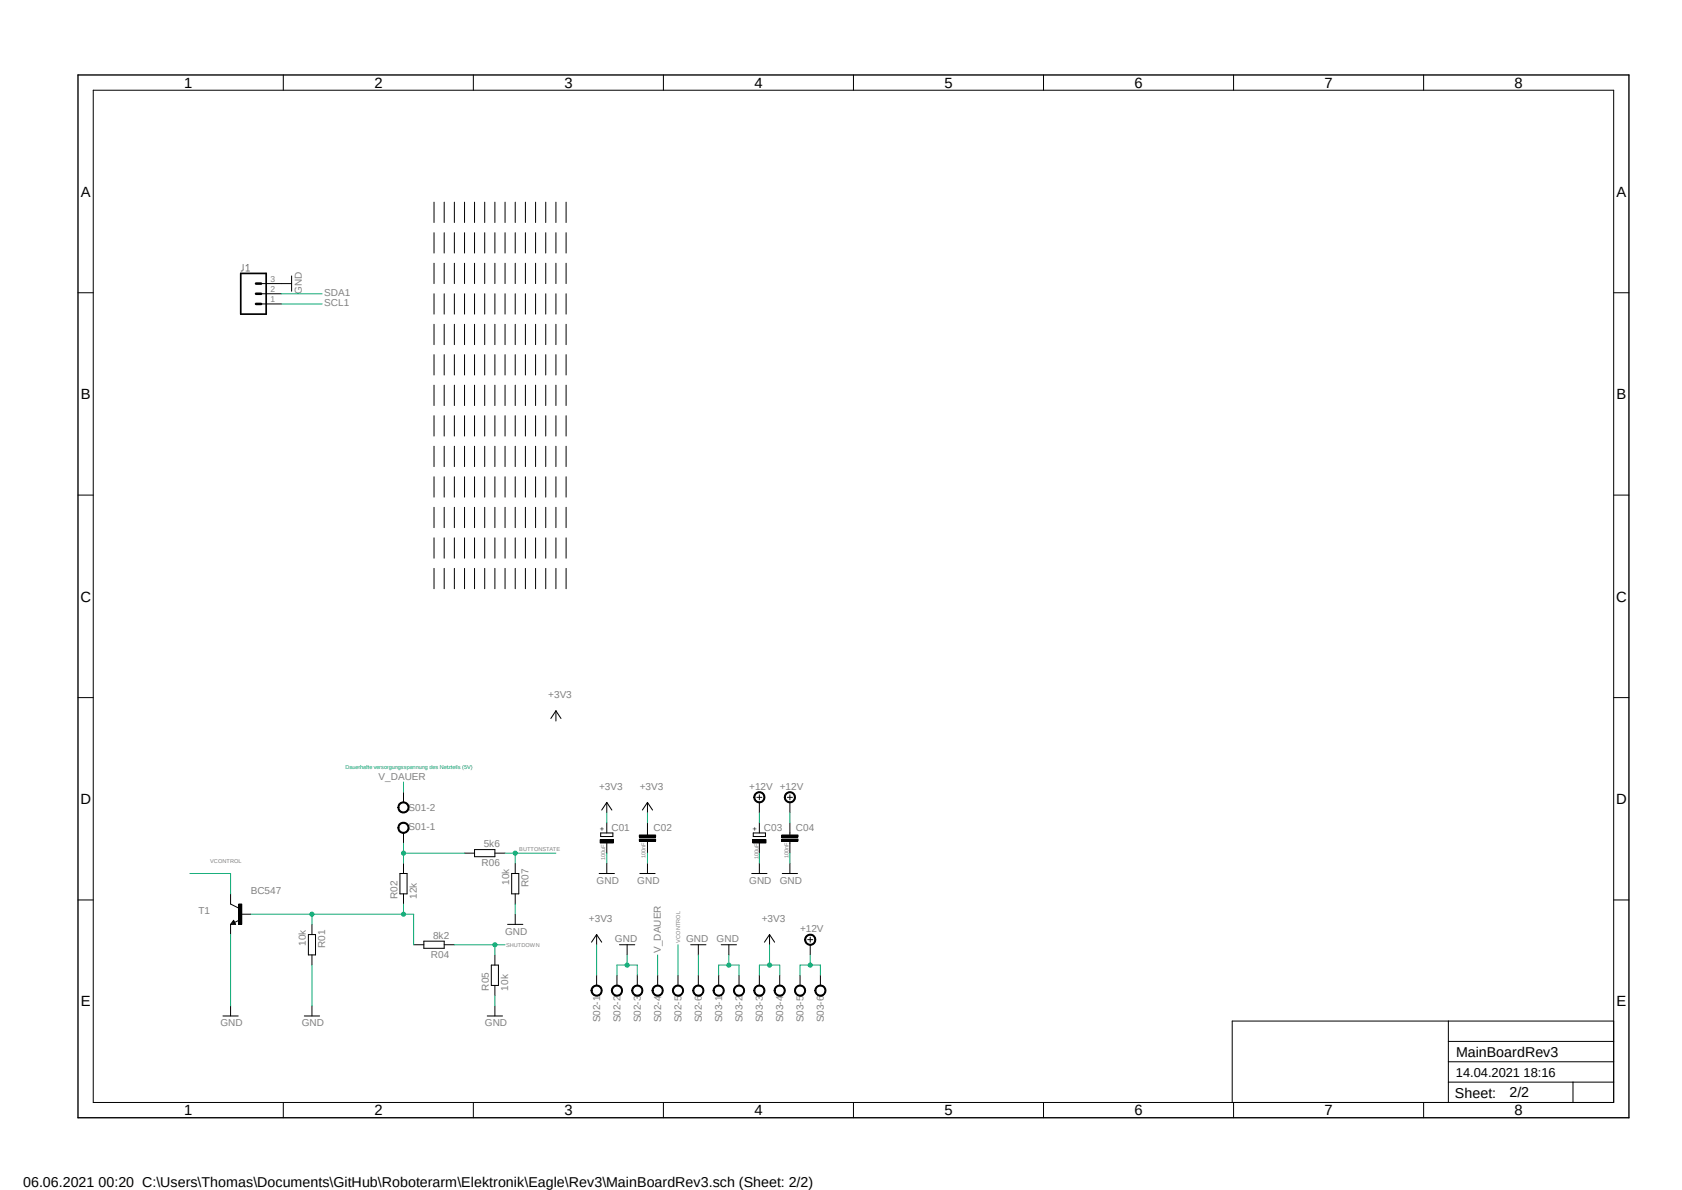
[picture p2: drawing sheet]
<svg xmlns="http://www.w3.org/2000/svg" width="420mm" height="297mm" viewBox="0 0 420 297" stroke-linecap="round" stroke-linejoin="round" font-family="sans-serif">
<path d="M19 18.4l388.1 261.1M407.1 18.4l-388.1 261.1" fill="none" stroke="#fff" stroke-width=".25"/>
<path d="M60.7 66v1.5l-.5 .1M61.4 67.6h.9M61.4 66.4l.5-.4v1.6" fill="none" stroke="#808080" stroke-width=".25"/>
<g fill="none" stroke="#000" stroke-width=".25">
<path d="M70.7 18.7v3.8M118.2 18.7v3.8M165.7 18.7v3.8M213.1 18.7v3.8M260.6 18.7v3.8M308 18.7v3.8M355.5 18.7v3.8M23.3 22.5h379.6v252.7h-379.6zM108.4 50.5v5M108.4 58.1v5.1M110.9 50.5v5M110.9 58.1v5.1"/>
<path d="M113.5 50.5v5M113.5 58.1v5.1M116 50.5v5M116 58.1v5.1M118.5 50.5v5M118.5 58.1v5.1M121 50.5v5M121 58.1v5.1M123.6 50.5v5M123.6 58.1v5.1M126.1 50.5v5M126.1 58.1v5.1"/>
<path d="M128.7 50.5v5M128.7 58.1v5.1M131.2 50.5v5M131.2 58.1v5.1M133.7 50.5v5M133.7 58.1v5.1M136.3 50.5v5M136.3 58.1v5.1M138.8 50.5v5M138.8 58.1v5.1M141.4 50.5v5M141.4 58.1v5.1"/>
<path d="M19.5 73.1h3.8M65.2 75.9h5.1M65.2 73.3h5.1M65.2 70.8h7.6M72.8 68.9v3.8M108.4 65.7v5.1M108.4 73.3v5.1M110.9 65.7v5.1M110.9 73.3v5.1M113.5 65.7v5.1M113.5 73.3v5.1M116 65.7v5.1"/>
<path d="M116 73.3v5.1M118.5 65.7v5.1M118.5 73.3v5.1M121 65.7v5.1M121 73.3v5.1M123.6 65.7v5.1M123.6 73.3v5.1M126.1 65.7v5.1M126.1 73.3v5.1M128.7 65.7v5.1M128.7 73.3v5.1M131.2 65.7v5.1"/>
<path d="M131.2 73.3v5.1M133.7 65.7v5.1M133.7 73.3v5.1M136.3 65.7v5.1M136.3 73.3v5.1M138.8 65.7v5.1M138.8 73.3v5.1M141.4 65.7v5.1M141.4 73.3v5.1M402.9 73.1h3.8M108.4 80.9v5.1M108.4 88.5v5.1"/>
<path d="M108.4 96.1v5.1M110.9 80.9v5.1M110.9 88.5v5.1M110.9 96.1v5.1M113.5 80.9v5.1M113.5 88.5v5.1M113.5 96.1v5.1M116 80.9v5.1M116 88.5v5.1M116 96.1v5.1M118.5 80.9v5.1M118.5 88.5v5.1"/>
<path d="M118.5 96.1v5.1M121 80.9v5.1M121 88.5v5.1M121 96.1v5.1M123.6 80.9v5.1M123.6 88.5v5.1M123.6 96.1v5.1M126.1 80.9v5.1M126.1 88.5v5.1M126.1 96.1v5.1M128.7 80.9v5.1M128.7 88.5v5.1"/>
<path d="M128.7 96.1v5.1M131.2 80.9v5.1M131.2 88.5v5.1M131.2 96.1v5.1M133.7 80.9v5.1M133.7 88.5v5.1M133.7 96.1v5.1M136.3 80.9v5.1M136.3 88.5v5.1M136.3 96.1v5.1M138.8 80.9v5.1M138.8 88.5v5.1"/>
<path d="M138.8 96.1v5.1M141.4 80.9v5.1M141.4 88.5v5.1M141.4 96.1v5.1M108.4 103.8v5M108.4 111.4v5.1M108.4 119v5.1M110.9 103.8v5M110.9 111.4v5.1M110.9 119v5.1M113.5 103.8v5M113.5 111.4v5.1"/>
<path d="M113.5 119v5.1M116 103.8v5M116 111.4v5.1M116 119v5.1M118.5 103.8v5M118.5 111.4v5.1M118.5 119v5.1M121 103.8v5M121 111.4v5.1M121 119v5.1M123.6 103.8v5M123.6 111.4v5.1"/>
<path d="M123.6 119v5.1M126.1 103.8v5M126.1 111.4v5.1M126.1 119v5.1M128.7 103.8v5M128.7 111.4v5.1M128.7 119v5.1M131.2 103.8v5M131.2 111.4v5.1M131.2 119v5.1M133.7 103.8v5M133.7 111.4v5.1"/>
<path d="M133.7 119v5.1M136.3 103.8v5M136.3 111.4v5.1M136.3 119v5.1M138.8 103.8v5M138.8 111.4v5.1M138.8 119v5.1M141.4 103.8v5M141.4 111.4v5.1M141.4 119v5.1M19.5 123.6h3.8M108.4 126.6v5.1"/>
<path d="M108.4 134.2v5.1M110.9 126.6v5.1M110.9 134.2v5.1M113.5 126.6v5.1M113.5 134.2v5.1M116 126.6v5.1M116 134.2v5.1M118.5 126.6v5.1M118.5 134.2v5.1M121 126.6v5.1M121 134.2v5.1M123.6 126.6v5.1"/>
<path d="M123.6 134.2v5.1M126.1 126.6v5.1M126.1 134.2v5.1M128.7 126.6v5.1M128.7 134.2v5.1M131.2 126.6v5.1M131.2 134.2v5.1M133.7 126.6v5.1M133.7 134.2v5.1M136.3 126.6v5.1M136.3 134.2v5.1M138.8 126.6v5.1"/>
<path d="M138.8 134.2v5.1M141.4 126.6v5.1M141.4 134.2v5.1M402.9 123.6h3.8M108.4 141.9v5M110.9 141.9v5M113.5 141.9v5M116 141.9v5M118.5 141.9v5M121 141.9v5M123.6 141.9v5M126.1 141.9v5"/>
<path d="M128.7 141.9v5M131.2 141.9v5M133.7 141.9v5M136.3 141.9v5M138.8 141.9v5M141.4 141.9v5M19.5 174.1h3.8M138.8 177.4l1.3 1.9M138.8 177.4l-1.3 1.9M138.8 177.4v2.6M402.9 174.1h3.8M100.8 197.7v2.6"/>
<path d="M188.6 198.1a1.4 1.4 0 0 1 2.2 .1 1.4 1.4 0 0 1-.8 2.1 1.4 1.4 0 0 1-1.8-1.3h.3a1.13 1.13 0 0 1 1.5-1.1 1.13 1.13 0 0 1 .4 1.8 1.13 1.13 0 0 1-1.8-.3l-.1-.4h-.3zM189 199h1.2M189.6 198.4v1.2M196.2 198.1a1.4 1.4 0 0 1 2.2 .1 1.4 1.4 0 0 1-.8 2.1 1.4 1.4 0 0 1-1.8-1.3h.3a1.13 1.13 0 0 1 1.5-1.1 1.13 1.13 0 0 1 .4 1.8 1.13 1.13 0 0 1-1.8-.3l-.1-.4h-.3zM196.6 199h1.3M197.2 198.4v1.2M99.7 205.7a1.41 1.41 0 0 1 2.2 0 1.41 1.41 0 0 1-.7 2.2 1.41 1.41 0 0 1-1.8-1.3h.2a1.16 1.16 0 0 1 1.7-.9 1.16 1.16 0 0 1 .2 1.9 1.16 1.16 0 0 1-1.8-.6l-.1-.4h-.2zM99.7 200.6a1.41 1.41 0 0 1 2.2 .1 1.41 1.41 0 0 1-.7 2.1 1.41 1.41 0 0 1-1.8-1.3h.2a1.16 1.16 0 0 1 1.7-.9 1.16 1.16 0 0 1 .2 1.9 1.16 1.16 0 0 1-1.8-.6l-.1-.4h-.2zM99.9 218h1.7v5.1h-1.7zM100.8 207.9v2.5M100.8 215.5v2.5M116 212.9h2.5"/>
<path d="M118.5 212h5.1v1.8h-5.1zM123.6 212.9h2.5M127.8 218h1.7v5.1h-1.7zM128.7 215.5v2.5M149.6 218h3.8M149.9 209.5h3.3v.9h-3.3zM150 207.9h3v.9h-3zM151.5 200.3v2.5M151.5 205.4v2.5M151.5 210.4v2.5M151.5 215.5v2.5M151.5 200.3l1.3 1.9"/>
<path d="M151.5 200.3l-1.3 1.9M159.6 209.4h4.1v.5h-4.1zM159.6 208.4h4.1v.5h-4.1zM159.8 218h3.8M161.7 200.3v2.5M161.7 205.4v3M161.7 209.9v3M161.7 215.5v2.5M161.7 200.3l1.2 1.9M161.7 200.3l-1.3 1.9M187.7 218h3.8M188 209.5h3.3v.9h-3.3z"/>
<path d="M188.1 207.9h3v.9h-3zM189.6 200.3v2.5M189.6 205.4v2.5M189.6 210.4v2.5M189.6 215.5v2.5M195.2 209.4h4.1v.5h-4.1zM195.2 208.4h4.1v.5h-4.1zM195.3 218h3.8M197.2 200.3v2.5M197.2 205.4v3M197.2 209.9v3M197.2 215.5v2.5"/>
<path d="M19.5 224.6h3.8M57.6 223.1v2.5l2 1.1M57.6 230.7v2.6M58.3 229.7l.5 1h-1.2zM58.3 230.2l-.1 .3h.4l-.3-.5-.5 .6h.8M59.6 225.6h.8v5.1h-.8zM59.8 229.6l-1.3 .7M60.1 228.2h2.6M77 233.3h1.8v5h-1.8zM77.9 230.7v2.6M77.9 238.3v2.6M100.8 223.1v2.5"/>
<path d="M103.3 235.8h2.5M105.8 234.9h5.1v1.8h-5.1zM110.9 235.8h2.6M123.6 238.3v2.6M126.7 230.7h3.9M128.7 223.1v2.5M128.7 228.2v2.5M149 233.3v2.5M149 233.3l1.2 1.9M149 233.3l-1.3 1.9M154.7 235.8h3.8M156.6 235.8v2.5"/>
<path d="M172.5 235.8h3.8M174.4 235.8v2.5M180.1 235.8h3.8M182 235.8v2.5M192.2 233.3l1.2 1.9M192.2 233.3l-1.3 1.9M192.2 233.3v2.5M201.3 233.6a1.4 1.4 0 0 1 2.2 .2 1.4 1.4 0 0 1-.8 2.1 1.4 1.4 0 0 1-1.8-1.4h.3a1.13 1.13 0 0 1 1.5-1 1.13 1.13 0 0 1 .4 1.8 1.13 1.13 0 0 1-1.8-.3l-.1-.5h-.3zM201.7 234.5h1.2M202.3 233.9v1.3M202.3 235.8v2.5M402.9 224.6h3.8"/>
<path d="M55.7 253.6h3.8M57.6 251v2.6M76 253.6h3.8M77.9 251v2.6M121.7 253.6h3.8M122.7 240.9h1.8v5.1h-1.8zM123.6 246v2.5M123.6 251v2.6M147.9 246.3a1.39 1.39 0 0 1 2.2 .2 1.39 1.39 0 0 1-.8 2.1 1.39 1.39 0 0 1-1.7-1.4h.2a1.15 1.15 0 0 1 1.6-1.1 1.15 1.15 0 0 1 .4 1.9 1.15 1.15 0 0 1-1.9-.4l-.1-.4h-.2zM149 243.4v2.6M153 246.3a1.39 1.39 0 0 1 2.2 .2 1.39 1.39 0 0 1-.8 2.1 1.39 1.39 0 0 1-1.7-1.4h.2a1.15 1.15 0 0 1 1.6-1.1 1.15 1.15 0 0 1 .4 1.9 1.15 1.15 0 0 1-1.9-.4l-.1-.4h-.2zM154.1 243.4v2.6"/>
<path d="M158.1 246.3a1.39 1.39 0 0 1 2.2 .2 1.39 1.39 0 0 1-.8 2.1 1.39 1.39 0 0 1-1.8-1.4h.3a1.15 1.15 0 0 1 1.5-1.1 1.15 1.15 0 0 1 .5 1.9 1.15 1.15 0 0 1-1.9-.4l-.1-.4h-.3zM159.1 243.4v2.6M163.2 246.3a1.39 1.39 0 0 1 2.2 .2 1.39 1.39 0 0 1-.8 2.1 1.39 1.39 0 0 1-1.8-1.4h.3a1.15 1.15 0 0 1 1.5-1.1 1.15 1.15 0 0 1 .4 1.9 1.15 1.15 0 0 1-1.8-.4l-.1-.4h-.3zM164.2 243.4v2.6M168.2 246.3a1.39 1.39 0 0 1 2.3 .2 1.39 1.39 0 0 1-.8 2.1 1.39 1.39 0 0 1-1.8-1.4h.2a1.15 1.15 0 0 1 1.6-1.1 1.15 1.15 0 0 1 .4 1.9 1.15 1.15 0 0 1-1.9-.4l-.1-.4h-.2zM169.3 243.4v2.6M173.3 246.3a1.39 1.39 0 0 1 2.2 .2 1.39 1.39 0 0 1-.8 2.1 1.39 1.39 0 0 1-1.7-1.4h.2a1.15 1.15 0 0 1 1.6-1.1 1.15 1.15 0 0 1 .4 1.9 1.15 1.15 0 0 1-1.9-.4l-.1-.4h-.2zM174.4 243.4v2.6M178.4 246.3a1.39 1.39 0 0 1 2.2 .2 1.39 1.39 0 0 1-.8 2.1 1.39 1.39 0 0 1-1.7-1.4h.2a1.15 1.15 0 0 1 1.6-1.1 1.15 1.15 0 0 1 .4 1.9 1.15 1.15 0 0 1-1.9-.4l-.1-.4h-.2zM179.5 243.4v2.6M183.5 246.3a1.39 1.39 0 0 1 2.2 .2 1.39 1.39 0 0 1-.8 2.1 1.39 1.39 0 0 1-1.8-1.4h.3a1.15 1.15 0 0 1 1.5-1.1 1.15 1.15 0 0 1 .5 1.9 1.15 1.15 0 0 1-1.9-.4l-.1-.4h-.3zM184.5 243.4v2.6"/>
<path d="M188.6 246.3a1.39 1.39 0 0 1 2.2 .2 1.39 1.39 0 0 1-.8 2.1 1.39 1.39 0 0 1-1.8-1.4h.3a1.13 1.13 0 0 1 1.5-1.1 1.13 1.13 0 0 1 .4 1.9 1.13 1.13 0 0 1-1.8-.4l-.1-.4h-.3zM189.6 243.4v2.6M193.6 246.3a1.39 1.39 0 0 1 2.3 .2 1.39 1.39 0 0 1-.8 2.1 1.39 1.39 0 0 1-1.8-1.4h.2a1.13 1.13 0 0 1 1.6-1.1 1.13 1.13 0 0 1 .4 1.9 1.13 1.13 0 0 1-1.9-.4l-.1-.4h-.2zM194.7 243.4v2.6M198.7 246.3a1.39 1.39 0 0 1 2.2 .2 1.39 1.39 0 0 1-.8 2.1 1.39 1.39 0 0 1-1.7-1.4h.2a1.13 1.13 0 0 1 1.6-1.1 1.13 1.13 0 0 1 .4 1.9 1.13 1.13 0 0 1-1.9-.4l-.1-.4h-.2zM199.8 243.4v2.6M203.8 246.3a1.39 1.39 0 0 1 2.2 .2 1.39 1.39 0 0 1-.8 2.1 1.39 1.39 0 0 1-1.7-1.4h.2a1.13 1.13 0 0 1 1.5-1.1 1.13 1.13 0 0 1 .4 1.9 1.13 1.13 0 0 1-1.8-.4l-.1-.4h-.2zM204.9 243.4v2.6M361.7 254.8v20.4M361.7 259.9h41.2M402.9 254.8h-95.2v20.4M70.7 275.2v3.8"/>
<path d="M118.2 275.2v3.8M165.7 275.2v3.8M213.1 275.2v3.8M260.6 275.2v3.8M308 275.2v3.8M355.5 275.2v3.8M361.7 270.1h41.2M361.7 265h41.2M392.8 270.1v5.1"/>
</g>
<g fill="#000">
<path d="M188.6 198.1a1.4 1.4 0 0 1 2.2 .1 1.4 1.4 0 0 1-.8 2.1 1.4 1.4 0 0 1-1.8-1.3h.3a1.13 1.13 0 0 1 1.5-1.1 1.13 1.13 0 0 1 .4 1.8 1.13 1.13 0 0 1-1.8-.3l-.1-.4h-.3z" fill-rule="evenodd"/>
<path d="M196.2 198.1a1.4 1.4 0 0 1 2.2 .1 1.4 1.4 0 0 1-.8 2.1 1.4 1.4 0 0 1-1.8-1.3h.3a1.13 1.13 0 0 1 1.5-1.1 1.13 1.13 0 0 1 .4 1.8 1.13 1.13 0 0 1-1.8-.3l-.1-.4h-.3z" fill-rule="evenodd"/>
<path d="M99.7 205.7a1.41 1.41 0 0 1 2.2 0 1.41 1.41 0 0 1-.7 2.2 1.41 1.41 0 0 1-1.8-1.3h.2a1.16 1.16 0 0 1 1.7-.9 1.16 1.16 0 0 1 .2 1.9 1.16 1.16 0 0 1-1.8-.6l-.1-.4h-.2z" fill-rule="evenodd"/>
<path d="M99.7 200.6a1.41 1.41 0 0 1 2.2 .1 1.41 1.41 0 0 1-.7 2.1 1.41 1.41 0 0 1-1.8-1.3h.2a1.16 1.16 0 0 1 1.7-.9 1.16 1.16 0 0 1 .2 1.9 1.16 1.16 0 0 1-1.8-.6l-.1-.4h-.2z" fill-rule="evenodd"/>
<path d="M149.9 209.5h3.3v.9h-3.3z" fill-rule="evenodd"/>
<path d="M159.6 209.4h4.1v.5h-4.1z" fill-rule="evenodd"/>
<path d="M159.6 208.4h4.1v.5h-4.1z" fill-rule="evenodd"/>
<path d="M188 209.5h3.3v.9h-3.3z" fill-rule="evenodd"/>
<path d="M195.2 209.4h4.1v.5h-4.1z" fill-rule="evenodd"/>
<path d="M195.2 208.4h4.1v.5h-4.1z" fill-rule="evenodd"/>
<path d="M59.6 225.6h.8v5.1h-.8z" fill-rule="evenodd"/>
<path d="M201.3 233.6a1.4 1.4 0 0 1 2.2 .2 1.4 1.4 0 0 1-.8 2.1 1.4 1.4 0 0 1-1.8-1.4h.3a1.13 1.13 0 0 1 1.5-1 1.13 1.13 0 0 1 .4 1.8 1.13 1.13 0 0 1-1.8-.3l-.1-.5h-.3z" fill-rule="evenodd"/>
<path d="M147.9 246.3a1.39 1.39 0 0 1 2.2 .2 1.39 1.39 0 0 1-.8 2.1 1.39 1.39 0 0 1-1.7-1.4h.2a1.15 1.15 0 0 1 1.6-1.1 1.15 1.15 0 0 1 .4 1.9 1.15 1.15 0 0 1-1.9-.4l-.1-.4h-.2z" fill-rule="evenodd"/>
<path d="M153 246.3a1.39 1.39 0 0 1 2.2 .2 1.39 1.39 0 0 1-.8 2.1 1.39 1.39 0 0 1-1.7-1.4h.2a1.15 1.15 0 0 1 1.6-1.1 1.15 1.15 0 0 1 .4 1.9 1.15 1.15 0 0 1-1.9-.4l-.1-.4h-.2z" fill-rule="evenodd"/>
<path d="M158.1 246.3a1.39 1.39 0 0 1 2.2 .2 1.39 1.39 0 0 1-.8 2.1 1.39 1.39 0 0 1-1.8-1.4h.3a1.15 1.15 0 0 1 1.5-1.1 1.15 1.15 0 0 1 .5 1.9 1.15 1.15 0 0 1-1.9-.4l-.1-.4h-.3z" fill-rule="evenodd"/>
<path d="M163.2 246.3a1.39 1.39 0 0 1 2.2 .2 1.39 1.39 0 0 1-.8 2.1 1.39 1.39 0 0 1-1.8-1.4h.3a1.15 1.15 0 0 1 1.5-1.1 1.15 1.15 0 0 1 .4 1.9 1.15 1.15 0 0 1-1.8-.4l-.1-.4h-.3z" fill-rule="evenodd"/>
<path d="M168.2 246.3a1.39 1.39 0 0 1 2.3 .2 1.39 1.39 0 0 1-.8 2.1 1.39 1.39 0 0 1-1.8-1.4h.2a1.15 1.15 0 0 1 1.6-1.1 1.15 1.15 0 0 1 .4 1.9 1.15 1.15 0 0 1-1.9-.4l-.1-.4h-.2z" fill-rule="evenodd"/>
<path d="M173.3 246.3a1.39 1.39 0 0 1 2.2 .2 1.39 1.39 0 0 1-.8 2.1 1.39 1.39 0 0 1-1.7-1.4h.2a1.15 1.15 0 0 1 1.6-1.1 1.15 1.15 0 0 1 .4 1.9 1.15 1.15 0 0 1-1.9-.4l-.1-.4h-.2z" fill-rule="evenodd"/>
<path d="M178.4 246.3a1.39 1.39 0 0 1 2.2 .2 1.39 1.39 0 0 1-.8 2.1 1.39 1.39 0 0 1-1.7-1.4h.2a1.15 1.15 0 0 1 1.6-1.1 1.15 1.15 0 0 1 .4 1.9 1.15 1.15 0 0 1-1.9-.4l-.1-.4h-.2z" fill-rule="evenodd"/>
<path d="M183.5 246.3a1.39 1.39 0 0 1 2.2 .2 1.39 1.39 0 0 1-.8 2.1 1.39 1.39 0 0 1-1.8-1.4h.3a1.15 1.15 0 0 1 1.5-1.1 1.15 1.15 0 0 1 .5 1.9 1.15 1.15 0 0 1-1.9-.4l-.1-.4h-.3z" fill-rule="evenodd"/>
<path d="M188.6 246.3a1.39 1.39 0 0 1 2.2 .2 1.39 1.39 0 0 1-.8 2.1 1.39 1.39 0 0 1-1.8-1.4h.3a1.13 1.13 0 0 1 1.5-1.1 1.13 1.13 0 0 1 .4 1.9 1.13 1.13 0 0 1-1.8-.4l-.1-.4h-.3z" fill-rule="evenodd"/>
<path d="M193.6 246.3a1.39 1.39 0 0 1 2.3 .2 1.39 1.39 0 0 1-.8 2.1 1.39 1.39 0 0 1-1.8-1.4h.2a1.13 1.13 0 0 1 1.6-1.1 1.13 1.13 0 0 1 .4 1.9 1.13 1.13 0 0 1-1.9-.4l-.1-.4h-.2z" fill-rule="evenodd"/>
<path d="M198.7 246.3a1.39 1.39 0 0 1 2.2 .2 1.39 1.39 0 0 1-.8 2.1 1.39 1.39 0 0 1-1.7-1.4h.2a1.13 1.13 0 0 1 1.6-1.1 1.13 1.13 0 0 1 .4 1.9 1.13 1.13 0 0 1-1.9-.4l-.1-.4h-.2z" fill-rule="evenodd"/>
<path d="M203.8 246.3a1.39 1.39 0 0 1 2.2 .2 1.39 1.39 0 0 1-.8 2.1 1.39 1.39 0 0 1-1.7-1.4h.2a1.13 1.13 0 0 1 1.5-1.1 1.13 1.13 0 0 1 .4 1.9 1.13 1.13 0 0 1-1.8-.4l-.1-.4h-.2z" fill-rule="evenodd"/>
</g>
<path d="M19.5 18.7h387.2v260.3h-387.2z" fill="none" stroke="#000" stroke-width=".34"/>
<path d="M60.1 68.2h6.4v10.2h-6.4z" fill="none" stroke="#000" stroke-width=".42"/>
<path d="M63.9 70.8h1.3M63.9 73.3h1.3M63.9 75.9h1.3" fill="none" stroke="#000" stroke-width=".64"/>
<path d="M151.5 212.9v2.6M161.7 212.9v2.6M189.6 212.9v2.6M197.2 212.9v2.6M156.6 238.3v2.6M174.4 238.3v5.1M154.1 240.9h5" fill="none" stroke="#0dab76" stroke-width=".25"/>
<circle cx="156.6" cy="240.9" r=".51" fill="#0dab76"/>
<g fill="none" stroke="#0dab76" stroke-width=".25">
<path d="M57.6 233.3v17.7M182 238.3v2.6M154.1 240.9v2.5M159.1 240.9v2.5M179.5 240.9h5"/>
<circle cx="156.6" cy="240.9" r=".51"/>
</g>
<circle cx="182" cy="240.9" r=".51" fill="#0dab76"/>
<g fill="none" stroke="#0dab76" stroke-width=".25">
<path d="M189.6 202.8v2.6M197.2 202.8v2.6M128.7 225.6v2.6M202.3 238.3v2.6M77.9 240.9v10.1M123.6 248.5v2.5M179.5 240.9v2.5M184.5 240.9v2.5M199.8 243.4v-2.5h5.1v2.5"/>
<circle cx="182" cy="240.9" r=".51"/>
</g>
<circle cx="202.3" cy="240.9" r=".51" fill="#0dab76"/>
<g fill="none" stroke="#0dab76" stroke-width=".25">
<path d="M47.4 218h10.2v5.1M113.5 235.8h12.6M123.6 235.8v2.5M169.3 235.8v7.6"/>
<circle cx="202.3" cy="240.9" r=".51"/>
</g>
<circle cx="123.6" cy="235.8" r=".51" fill="#0dab76"/>
<g fill="none" stroke="#0dab76" stroke-width=".25">
<path d="M100.8 210.4v5.1M100.8 212.9h15.2"/>
<circle cx="123.6" cy="235.8" r=".51"/>
</g>
<circle cx="100.7" cy="212.9" r=".51" fill="#0dab76"/>
<g fill="none" stroke="#0dab76" stroke-width=".25">
<path d="M70.3 73.3h10.1M70.3 75.9h10.1M100.8 195.2v2.5M149 235.8v7.6M164.2 238.3v5.1M192.2 235.8v5.1M189.6 243.4v-2.5h5.1v2.5"/>
<circle cx="100.7" cy="212.9" r=".51"/>
</g>
<circle cx="192.1" cy="240.9" r=".51" fill="#0dab76"/>
<g fill="none" stroke="#0dab76" stroke-width=".25">
<path d="M126.1 212.9h12.7M128.7 212.9v2.6M151.5 202.8v2.6M161.7 202.8v2.6"/>
<circle cx="192.1" cy="240.9" r=".51"/>
</g>
<circle cx="128.6" cy="212.9" r=".51" fill="#0dab76"/>
<g fill="none" stroke="#0dab76" stroke-width=".25">
<path d="M62.7 228.2h38.1M77.9 228.2v2.5M103.3 228.2v7.6"/>
<circle cx="128.6" cy="212.9" r=".51"/>
</g>
<circle cx="77.9" cy="228.2" r=".51" fill="#0dab76"/>
<g fill="none" stroke="#0dab76" stroke-width=".25">
<path d="M100.8 225.6v2.6h2.5"/>
<circle cx="77.9" cy="228.2" r=".51"/>
</g>
<circle cx="100.7" cy="228.2" r=".51" fill="#0dab76"/>
<circle cx="100.7" cy="228.2" r=".51" fill="none" stroke="#0dab76" stroke-width=".25"/>
<g font-size="3.7">
<text x="46" y="21.9">1</text>
<text x="93.5" y="21.9">2</text>
<text x="140.9" y="21.9">3</text>
<text x="188.4" y="21.9">4</text>
<text x="235.8" y="21.9">5</text>
<text x="283.3" y="21.9">6</text>
<text x="330.7" y="21.9">7</text>
<text x="378.1" y="21.9">8</text>
<text x="20.2" y="49.1">A</text>
<text x="403.6" y="49.1">A</text>
<text x="20.2" y="99.6">B</text>
<text x="403.6" y="99.6">B</text>
<text x="20.1" y="150.2">C</text>
<text x="403.5" y="150.2">C</text>
<text x="20.1" y="200.7">D</text>
<text x="403.5" y="200.7">D</text>
<text x="20.2" y="251.2">E</text>
<text x="403.6" y="251.2">E</text>
<text x="46" y="278.4">1</text>
<text x="93.5" y="278.4">2</text>
<text x="140.9" y="278.4">3</text>
<text x="188.4" y="278.4">4</text>
<text x="235.8" y="278.4">5</text>
<text x="283.3" y="278.4">6</text>
<text x="330.7" y="278.4">7</text>
<text x="378.1" y="278.4">8</text>
</g>
<g font-size="3.6">
<text x="363.6" y="263.7">MainBoardRev3</text>
<text x="363.3" y="274">Sheet:</text>
<text x="376.9" y="273.9">2/2</text>
<text x="5.8" y="296.2">06.06.2021 00:20 C:\Users\Thomas\Documents\GitHub\Roboterarm\Elektronik\Eagle\Rev3\MainBoardRev3.sch (Sheet: 2/2)</text>
</g>
<text font-size="3.2" x="363.6" y="268.8">14.04.2021 18:16</text>
<g font-size="2.5" fill="#808080">
<text x="75.4" y="73.3" transform="rotate(-90 75.4 73.3)">GND</text>
<text x="80.9" y="73.8">SDA1</text>
<text x="80.9" y="76.4">SCL1</text>
<text x="136.9" y="174.2">+3V3</text>
<text x="94.5" y="194.7">V_DAUER</text>
<text x="149.6" y="197.1">+3V3</text>
<text x="159.8" y="197.1">+3V3</text>
<text x="187.1" y="197.1">+12V +12V</text>
<text x="102" y="202.4">S01-2</text>
<text x="102" y="207.3">S01-1</text>
<text x="152.7" y="207.4">C01</text>
<text x="163.2" y="207.5">C02</text>
<text x="190.8" y="207.4">C03</text>
<text x="198.8" y="207.5">C04</text>
<text x="120.8" y="211.5">5k6</text>
<text x="120.2" y="216.2">R06</text>
<text x="127.1" y="220.8" transform="rotate(-90 127.1 220.8)">10k</text>
<text x="132" y="221.4" transform="rotate(-90 132 221.4)">R07</text>
<text x="149" y="220.6">GND</text>
<text x="159.1" y="220.6">GND</text>
<text x="187.1" y="220.6">GND</text>
<text x="194.7" y="220.6">GND</text>
<text x="62.6" y="223.1">BC547</text>
<text x="99.2" y="224.4" transform="rotate(-90 99.2 224.4)">R02</text>
<text x="104.1" y="224.4" transform="rotate(-90 104.1 224.4)">12k</text>
<text x="49.6" y="228.2">T1</text>
<text x="126.1" y="233.3">GND</text>
<text x="147.1" y="230.1">+3V3</text>
<text x="190.3" y="230.1">+3V3</text>
<text x="199.8" y="232.6">+12V</text>
<text x="76.4" y="236.1" transform="rotate(-90 76.4 236.1)">10k</text>
<text x="81.2" y="236.6" transform="rotate(-90 81.2 236.6)">R01</text>
<text x="107.6" y="239.1">R04</text>
<text x="108.1" y="234.3">8k2</text>
<text x="153.5" y="235">GND</text>
<text x="165" y="237.8" transform="rotate(-90 165 237.8)">V_DAUER</text>
<text x="171.3" y="235">GND</text>
<text x="178.9" y="235">GND</text>
<text x="122.1" y="247.2" transform="rotate(-90 122.1 247.2)">R05</text>
<text x="126.9" y="247.2" transform="rotate(-90 126.9 247.2)">10k</text>
<text x="55" y="256.1">GND</text>
<text x="75.4" y="256.1">GND</text>
<text x="121.1" y="256.1">GND</text>
<text x="149.9" y="255.2" transform="rotate(-90 149.9 255.2)">S02-1</text>
<text x="154.9" y="255.2" transform="rotate(-90 154.9 255.2)">S02-2</text>
<text x="160" y="255.2" transform="rotate(-90 160 255.2)">S02-3</text>
<text x="165.1" y="255.2" transform="rotate(-90 165.1 255.2)">S02-4</text>
<text x="170.2" y="255.2" transform="rotate(-90 170.2 255.2)">S02-5</text>
<text x="175.3" y="255.2" transform="rotate(-90 175.3 255.2)">S02-6</text>
<text x="180.3" y="255.2" transform="rotate(-90 180.3 255.2)">S03-1</text>
<text x="185.4" y="255.2" transform="rotate(-90 185.4 255.2)">S03-2</text>
<text x="190.5" y="255.2" transform="rotate(-90 190.5 255.2)">S03-3</text>
<text x="195.6" y="255.2" transform="rotate(-90 195.6 255.2)">S03-4</text>
<text x="200.7" y="255.2" transform="rotate(-90 200.7 255.2)">S03-5</text>
<text x="205.7" y="255.2" transform="rotate(-90 205.7 255.2)">S03-6</text>
</g>
<g font-size="2.1" fill="#808080">
<text x="67.5" y="70.4">3</text>
<text x="67.5" y="75.5">1</text>
<text x="67.5" y="72.9">2</text>
</g>
<g font-size="1.8">
<text x="151" y="207.5" transform="rotate(-90 151 207.5)">+</text>
<text x="189" y="207.5" transform="rotate(-90 189 207.5)">+</text>
</g>
<text font-size="1.4" fill="#0dab76" x="86.3" y="191.9">Dauerhafte versorgungsspannung des Netzteils (5V)</text>
<g font-size="1.4" fill="#808080">
<text x="52.5" y="215.5">VCONTROL</text>
<text x="129.7" y="212.5">BUTTONSTATE</text>
<text x="151.1" y="214.6" transform="rotate(-90 151.1 214.6)">100uF</text>
<text x="161.2" y="214.2" transform="rotate(-90 161.2 214.2)">100nF</text>
<text x="189.4" y="214.5" transform="rotate(-90 189.4 214.5)">100uF</text>
<text x="196.8" y="214.1" transform="rotate(-90 196.8 214.1)">100nF</text>
<text x="126.4" y="236.3">SHUTDOWN</text>
<text x="169.8" y="235.3" transform="rotate(-90 169.8 235.3)">VCONTROL</text>
</g>
</svg>
